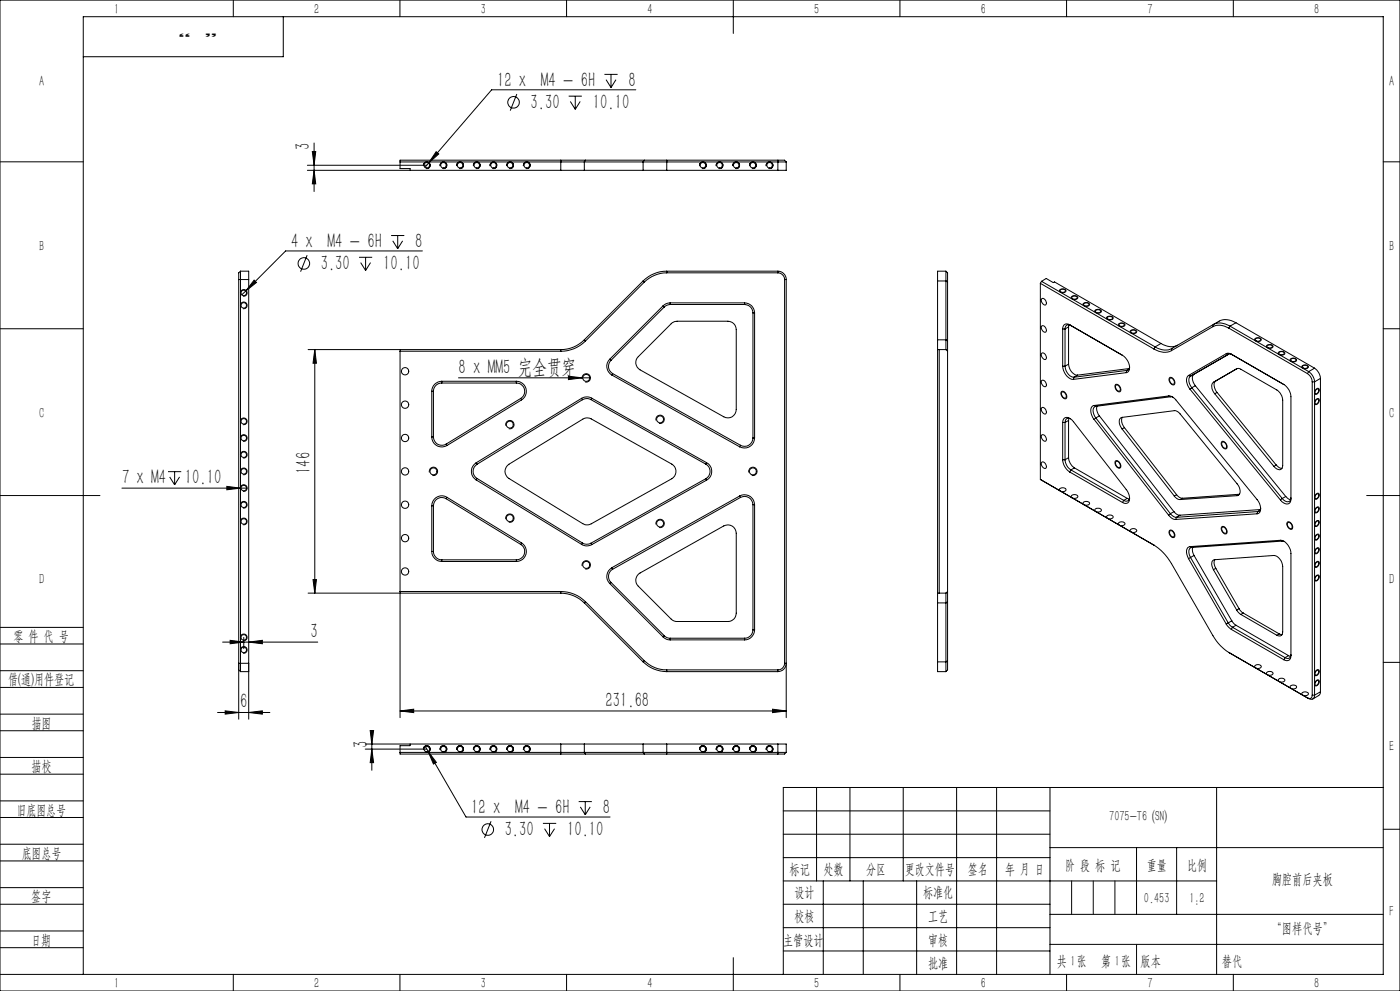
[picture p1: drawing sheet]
<svg xmlns="http://www.w3.org/2000/svg" width="420mm" height="297mm" viewBox="0 0 420 297" stroke-linecap="round" stroke-linejoin="round" font-family="sans-serif">
<g fill="none" stroke="#000" stroke-width=".3">
<path d="M0 0h420v297h-420zM70 0v5M85 5v12h-60M120 0v5M170 0v5M220 0v10M270 0v5M320 0v5M370 0v5M155 28.2l-1.9 5M170.6 28.8h4M171.1 30.4l1.5 2.4"/>
<path d="M172.6 28.8v4M174.1 30.4l-1.5 2.4M181.3 22.3h4M181.8 23.9l1.5 2.3M183.3 22.3v3.9M184.8 23.9l-1.5 2.3M190.7 26.9h-43.2l-18.9 22M0 48.5h25M92.2 49.5h35.8M93.7 45.4h1l-.5 4.1zM94.2 42.9v14.5M94.2 51l.5 4.1h-1z"/>
<path d="M120 48.5h55.3M127.1 49.8a.99 .99 0 0 1 .8-1.3 .99 .99 0 0 1 1.1 1.1 .99 .99 0 0 1-1.2 .9M128.6 48.9l-1.1 1.3M130.8 45.5l.8 .6-3 2.8zM132.1 49.8a.99 .99 0 0 1 .9-1.3 .99 .99 0 0 1 1 1.1 .99 .99 0 0 1-1.2 .9M137.1 49.8a1 1 0 0 1 .8-1.3 1 1 0 0 1 1.1 1.1 1 1 0 0 1-1.2 .9M142.1 49.8a.99 .99 0 0 1 .8-1.3 .99 .99 0 0 1 1.1 1.1 .99 .99 0 0 1-1.2 .9M147.1 49.8a.99 .99 0 0 1 .8-1.3 .99 .99 0 0 1 1.1 1.1 .99 .99 0 0 1-1.2 .9M152 49.8a1 1 0 0 1 .9-1.3 1 1 0 0 1 1.1 1.1 1 1 0 0 1-1.2 .9M157.1 49.8a1 1 0 0 1 .8-1.3 1 1 0 0 1 1.1 1.1 1 1 0 0 1-1.2 .9M168.2 51h7.1M168.2 48h7.4"/>
<path d="M168.2 48h-48.2v2.5h3v.5M168.2 51h-76M168.2 48v3M175.3 48.5h17.6M175.3 51h17.6M175.3 48.5v2.5M175.6 48h17.7M175.6 48l-.3 .5M192.9 51h7.1M192.9 48.5h43M192.9 48.5v2.5M193.3 48h6.7"/>
<path d="M193.3 48l-.4 .5M200 51h33.4M200 48v3M200 48h33.4M209.9 49.8a.99 .99 0 0 1 .9-1.3 .99 .99 0 0 1 1 1.1 .99 .99 0 0 1-1.2 .9M214.9 49.8a.99 .99 0 0 1 .9-1.3 .99 .99 0 0 1 1.1 1.1 .99 .99 0 0 1-1.3 .9M219.9 49.8a1 1 0 0 1 .9-1.3 1 1 0 0 1 1.1 1.1 1 1 0 0 1-1.3 .9M224.9 49.8a1 1 0 0 1 .9-1.3 1 1 0 0 1 1.1 1.1 1 1 0 0 1-1.3 .9M229.9 49.8a.99 .99 0 0 1 .9-1.3 .99 .99 0 0 1 1 1.1 .99 .99 0 0 1-1.2 .9M233.4 48h.4a2.06 2.06 0 0 1 2.1 .5M233.4 48v3M235.9 48.5v2.5h-2.5"/>
<path d="M415 48.5h5M92.1 76.5l-1.9 4.9M107.7 77.1h4M108.2 78.7l1.5 2.4M109.7 77.1v4M111.2 78.7l-1.5 2.4M117.3 70.6h4M117.8 72.2l1.5 2.3M119.3 70.6v3.9M120.8 72.2l-1.5 2.3M126.7 75.2h-41l-12 12M0 98.5h25"/>
<path d="M71.6 83.8v131.7M71.6 83.8h3M72.1 81.3v120M72.1 81.3h2.5v2.5M72.1 81.3a2.42 2.42 0 0 0-.5 2.5M72.2 88a1 1 0 0 1 .9-1.2 1 1 0 0 1 1 1.1 1 1 0 0 1-1.2 .9M72.2 91.8a1 1 0 0 1 .9-1.3 1 1 0 0 1 1 1.1 1 1 0 0 1-1.2 .9M73.7 87.2l-1.2 1.2M74.6 83.8v131.7M76.2 84l.7 .7-3.2 2.5zM192.9 84.2l.4 .4M192.9 84.2l-17.6 17.6"/>
<path d="M193.3 84.6l-17.7 17.6M198.9 91.6l-16 16.1M198.9 91.6l.4 .4M199.3 92l-16 16M200 81.8a9.8 9.8 0 0 0-6.7 2.8M200 81.3a10.2 10.2 0 0 0-7.1 2.9M200 81.8h33.4M200 81.3v.5M200 81.3h33.4M201 90.8l-1.1 .2-1 .6M201 91.3l-.9 .2-.8 .5M201 90.8h22.4"/>
<path d="M201 90.8v.5M201 91.3h22.4M201.5 96.8l1.6-.5h15.3a2.53 2.53 0 0 1 2.5 2.5v23.9a2.49 2.49 0 0 1-3.8 2.2l-25.1-14.1a2.46 2.46 0 0 1-.5-3.9zM223.4 90.8a3 3 0 0 1 3 3M223.4 91.3a2.53 2.53 0 0 1 2.5 2.5M223.4 90.8v.5M225.9 93.8h.5M225.9 93.8v37.5M226.4 93.8v37.5M233.4 81.8a2.05 2.05 0 0 1 2 2M233.4 81.3a2.53 2.53 0 0 1 2.5 2.5M233.4 81.3v.5"/>
<path d="M235.4 83.8v115M235.4 83.8h.5M235.9 83.8v131.3M281.3 84.2v17.6M281.3 84.2h2.5M283.8 81.3v2.9M283.8 81.3h-2.5v2.9M283.8 81.3l.5 .5v2.8M283.8 84.2v17.6M283.8 84.2l.5 .4M284.3 84.6v17.6M312.1 84.9v58.8"/>
<path d="M312.1 84.9l34.1 19.7M312.5 84.3l-.4 .6M312.5 84.3l34 19.7M312.5 84.3l1.4-.8 2.1 1.2 .3-.2 32 18.4M312.5 97.7a1.11 1.11 0 0 1 1.2 .6 1.11 1.11 0 0 1-.2 1.3l-.6-.3-.4-.6zM312.5 89.6a1.11 1.11 0 0 1 1.2 .5 1.11 1.11 0 0 1-.2 1.3l-.6-.2-.4-.7zM317.9 86.9a1.05 1.05 0 0 1 1.1-.4 1.05 1.05 0 0 1 .8 .8 1.13 1.13 0 0 1-2-.3zM318.1 87a.85 .85 0 0 1 .9-.4 .85 .85 0 0 1 .6 .7 .84 .84 0 0 1-.9 .4 .84 .84 0 0 1-.6-.7zM318.8 98.6v11.1M318.8 98.6h.7M319.5 98.6v11.1M320.6 98v11.1"/>
<path d="M320.6 98l-1.1 .6M320.7 97.3l-.1 .7M320.9 97.4l15.9 9.1a3.9 3.9 0 0 1 1.7 4.8l-.6 .4M320.9 97.4a1.3 1.3 0 0 0-1.5-.2 1.3 1.3 0 0 0-.6 1.4M320.9 97.4l.4 .2a1.07 1.07 0 0 0-1.3-.2 1.07 1.07 0 0 0-.5 1.2M321.5 88.9a1.03 1.03 0 0 1 1-.3 1.03 1.03 0 0 1 .8 .8 1.03 1.03 0 0 1-1.1 .4 1.03 1.03 0 0 1-.8-.8zM321.6 89a.85 .85 0 0 1 .9-.3 .85 .85 0 0 1 .6 .7 .84 .84 0 0 1-.9 .3 .84 .84 0 0 1-.6-.7zM325 90.9a1.04 1.04 0 0 1 1.1-.3 1.04 1.04 0 0 1 .7 .8 1.04 1.04 0 0 1-1 .5 1.04 1.04 0 0 1-.9-.9zM325.1 91a.84 .84 0 0 1 .9-.3 .84 .84 0 0 1 .6 .7 .83 .83 0 0 1-.8 .3 .83 .83 0 0 1-.7-.7zM328.5 93a1.13 1.13 0 0 1 1.9 .4 1.15 1.15 0 0 1-2-.2zM328.6 93.1a.84 .84 0 0 1 .9-.3 .84 .84 0 0 1 .7 .6 .83 .83 0 0 1-.9 .4 .83 .83 0 0 1-.7-.7zM332.1 95a1.13 1.13 0 0 1 1.8 .5 1.15 1.15 0 0 1-1.9-.3z"/>
<path d="M332.2 95.1a.88 .88 0 0 1 .9-.3 .88 .88 0 0 1 .6 .7 .88 .88 0 0 1-.9 .3 .88 .88 0 0 1-.6-.7zM335.6 97.1a1.15 1.15 0 0 1 1.9 .4 1.08 1.08 0 0 1-1.1 .5 1.08 1.08 0 0 1-.9-.8zM335.9 97l.9-.1 .5 .3a.77 .77 0 0 1-.8 .6 .77 .77 0 0 1-.8-.6zM339.3 99.2a.83 .83 0 0 1 .8-.3 .83 .83 0 0 1 .7 .7 .85 .85 0 0 1-.9 .3 .85 .85 0 0 1-.6-.7zM339.3 99a1 1 0 0 1 1.7 .6 1.04 1.04 0 0 1-1.1 .4 1.04 1.04 0 0 1-.8-.8zM363.9 97.9a4.8 4.8 0 0 1 4.8 .5M363.9 97.9l-12.5 7.2M368.7 98.4l23.5 13.6M369 97.8a4.9 4.9 0 0 0-5-.5l-.1 .6M369 97.8l-.3 .6M369 97.8l23.6 13.6M370.8 96.7a5.2 5.2 0 0 0-5-.5l-14.3 8.3"/>
<path d="M370.8 96.7l23.6 13.6M370.8 96.7l-1.8 1.1M415 98.5h5M92.4 104.8h75.8M94.4 104.8l.5 4.1h-1zM94.4 104.8v73M120 104.8v110.3M120 105.3h48.2M129.5 117.3v13.6M129.5 117.3h.5M130 117.3v13.6M132.5 114.3a3 3 0 0 0-3 3"/>
<path d="M132.5 114.8a2.47 2.47 0 0 0-2.5 2.5M132.5 114.3h22.4M132.5 114.8h22.4M132.5 114.3v.5M137.5 113.2h39.6M154.9 114.3a3 3 0 0 1 2.9 2.2 3 3 0 0 1-1.3 3.3M154.9 114.8a2.48 2.48 0 0 1 2.4 1.8 2.48 2.48 0 0 1-1.1 2.8M154.9 114.3v.5M156.2 119.4l.3 .4M156.2 119.4l-22.4 13.7M156.5 119.8l-22.4 13.7M168.2 104.8v.5"/>
<path d="M170.5 112.7l4.1 .5-4.1 .6zM174.5 119.4l-31.7 19.3M174.5 119.4l.2 .4M174.7 113.6a1.26 1.26 0 0 1 1.1-1.6 1.26 1.26 0 0 1 1.3 1.4 1.26 1.26 0 0 1-1.6 1.1M174.7 119.8l-31.6 19.3M175.3 101.8a9.8 9.8 0 0 1-7.1 3M175.3 101.8l.3 .4M175.6 102.2a10.2 10.2 0 0 1-7.4 3.1M177.3 119.8a2.57 2.57 0 0 0-2.6 0M177.3 119.8l34.4 19.3M177.5 119.3a3 3 0 0 0-3 .1M177.5 119.3l34.5 19.4"/>
<path d="M177.5 119.3l-.2 .5M182.9 107.7a3 3 0 0 0 .7 4.7M182.9 107.7l.4 .3M183.3 108a2.52 2.52 0 0 0 .5 4M183.6 112.4l38.3 21.5M183.8 112l-.2 .4M183.8 112l38.3 21.5M281.3 101.8v3M281.3 104.8h2.5M281.3 104.8v73M281.3 101.8h2.5M281.8 104.8v73"/>
<path d="M283.8 101.8v3M283.8 104.8l.5 .5M283.8 101.8l.5 .4M284.3 102.2v3.1M284.3 105.3v72M312.5 114a1.11 1.11 0 0 1 1.2 .6 1.11 1.11 0 0 1-.2 1.3l-.6-.2-.4-.7zM312.5 105.9a1.11 1.11 0 0 1 1.2 .5 1.11 1.11 0 0 1-.2 1.4l-.6-.3-.4-.6zM318.4 117.5a1.3 1.3 0 0 1 1.3 .3 1.3 1.3 0 0 1 .3 1.4 .92 .92 0 0 1-1 .2 .92 .92 0 0 1-.6-.9zM318.5 117.6a1.05 1.05 0 0 1 1.2 .5 1.05 1.05 0 0 1-.2 1.2l-.6-.2-.4-.6zM318.8 109.7a4.1 4.1 0 0 0 3.3 4M318.8 109.7h.7M319.5 109.7a3.5 3.5 0 0 0 2.7 3.4"/>
<path d="M320.6 109.1a3.4 3.4 0 0 0 2.7 3.3M320.6 109.1l-1.1 .6M322.2 113.1l-.1 .6M323.3 112.4l-1.1 .7M334.6 115.3a1.35 1.35 0 0 1 1.4 .6 1.35 1.35 0 0 1-.1 1.5 1.56 1.56 0 0 1-1.3-2.1zM334.8 115.5a1.04 1.04 0 0 1 1.1 .5 1.04 1.04 0 0 1-.2 1.3l-.8-.6-.3-.7zM337.9 111.7l-15.8 2M338 111l-.1 .7M338 111l-15.8 2.1M338.6 110.7l-.6 .3M338.8 110.5l-15.5 1.9M338.9 110a.98 .98 0 0 1-.9 1"/>
<path d="M346.2 104.6a5.2 5.2 0 0 0 5.2 .5M346.5 104a4.9 4.9 0 0 0 5 .5M346.5 104l-.3 .6M348.3 102.9a5 5 0 0 0 5 .6M348.3 102.9l-1.8 1.1M350.6 118.7a2.71 2.71 0 0 1 2.1 1.1l24.4 29.9a3 3 0 0 1 .4 4.2l-.4 .1M350.6 118.7l-22.4 2.8M350.6 118.7l.5 .2M350.9 113.2a1.34 1.34 0 0 1 1.3 .7 1.34 1.34 0 0 1-.1 1.5 1.56 1.56 0 0 1-1.2-2.2zM350.9 113.4a1.04 1.04 0 0 1 1.2 .5 1.04 1.04 0 0 1-.2 1.3l-.5-.3-.5-.6zM351.1 118.9l.8 .2M351.1 118.9l-22.3 2.9"/>
<path d="M351.5 104.5l-.1 .6M356.6 112.5a3 3 0 0 0 .4 4.2M356.6 112.5l.6 .2M357 116.7l27.1 33.2M357.2 112.7l1-.6a2.57 2.57 0 0 0 .4 3.5M357.2 112.7a2.57 2.57 0 0 0 .3 3.5M357.5 116.2l-.5 .5M357.5 116.2l27.2 33.2M358.6 115.6l27.1 33.2M358.6 115.6l-1.1 .6M364 114.6a2.53 2.53 0 0 0 .4 3.4M364 114.6l7-4.1 .6-.1 11.4 6.5a4.1 4.1 0 0 1 1.8 3v19.6a1.18 1.18 0 0 1-.8 1.3 1.18 1.18 0 0 1-1.4-.6l-.4-.4"/>
<path d="M364 114.6l.7-.4a2.57 2.57 0 0 0 .4 3.4M364.4 118l17.8 21.8M365.1 117.6l-.7 .4M365.1 117.6l17.8 21.8M367.9 106l.7-.1 .8 .2M367.9 106l-11.3 6.5M367.9 106l.6 .2M368.5 106.2l-11.3 6.5M369.4 106.1l15.8 9.1a4.6 4.6 0 0 1 2.1 3.7v30.6a1.31 1.31 0 0 1-.7 1.5 1.31 1.31 0 0 1-1.5-.3l-1-.8M369.4 106.1l.3 .3-.7-.3-.5 .1M376.6 101.4a1.02 1.02 0 0 1 1-.2 1.02 1.02 0 0 1 .7 .8 1.04 1.04 0 0 1-1.1 .4 1.04 1.04 0 0 1-.8-.8zM376.6 101.6a.84 .84 0 0 1 .9-.3 .84 .84 0 0 1 .6 .6 .83 .83 0 0 1-.8 .4 .83 .83 0 0 1-.7-.7z"/>
<path d="M380 103.5a1.09 1.09 0 0 1 1.9 .5 1.12 1.12 0 0 1-2-.3zM380.2 103.6a.84 .84 0 0 1 .8-.3 .84 .84 0 0 1 .7 .7 .83 .83 0 0 1-.9 .3 .83 .83 0 0 1-.6-.7zM383.6 105.6a1.15 1.15 0 0 1 1.8 .4 1.12 1.12 0 0 1-1 .5 1.12 1.12 0 0 1-.9-.8zM383.7 105.7a.85 .85 0 0 1 .9-.4 .85 .85 0 0 1 .6 .7 .88 .88 0 0 1-.9 .4 .88 .88 0 0 1-.6-.7zM387.1 107.6a1.05 1.05 0 0 1 1.1-.3 1.05 1.05 0 0 1 .7 .8 1.09 1.09 0 0 1-1.9-.3zM387.2 107.7a.83 .83 0 0 1 .9-.3 .83 .83 0 0 1 .7 .7 .84 .84 0 0 1-.9 .3 .84 .84 0 0 1-.7-.7zM390.8 109.7a.85 .85 0 0 1 .9-.3 .85 .85 0 0 1 .6 .7 .84 .84 0 0 1-.9 .4 .84 .84 0 0 1-.6-.8zM390.8 109.5a1 1 0 0 1 1.7 .6 1.04 1.04 0 0 1-1.1 .5 1.04 1.04 0 0 1-.8-.9zM392.2 112a3.1 3.1 0 0 1 1.5 2.4M392.6 111.4a4.1 4.1 0 0 1 1.8 3M392.6 111.4l-.4 .6M393.7 114.4h.7"/>
<path d="M393.7 114.4v93.9M394.4 110.3a4.1 4.1 0 0 1 1.7 3.1M394.4 110.3l-1.8 1.1M394.4 114.4v93.9M394.8 119.8a.61 .61 0 0 1 .9-.2 .61 .61 0 0 1-.1 1 .62 .62 0 0 1-.5 .7 .62 .62 0 0 1-.7-.5zM394.8 116.8l.5-.2a.77 .77 0 0 1 .2 .9 .77 .77 0 0 1-1 .4v-.6zM394.8 119.9l.5-.3a.79 .79 0 0 1 .2 1 .79 .79 0 0 1-1 .3v-.5zM394.9 116.6a.59 .59 0 0 1 .9 0 .59 .59 0 0 1-.2 .9 .62 .62 0 0 1-.5 .7 .62 .62 0 0 1-.7-.5zM396.1 113.4l-1.7 1M396.1 113.4v93.9M72.2 136.5a.99 .99 0 0 1 .9-1.2 .99 .99 0 0 1 1 1.1 .99 .99 0 0 1-1.2 .8M72.2 131.5a1 1 0 0 1 .9-1.2 1 1 0 0 1 1 1.1 1 1 0 0 1-1.2 .9"/>
<path d="M72.2 126.5a.99 .99 0 0 1 .9-1.2 .99 .99 0 0 1 1 1.1 .99 .99 0 0 1-1.2 .8M129.5 130.9a3 3 0 0 0 4.6 2.6M129.5 130.9h.5M130 130.9a2.5 2.5 0 0 0 3.8 2.2M133.8 133.1l.3 .4M142.8 138.7a3 3 0 0 0 0 5.1M142.8 138.7l.3 .4M143.1 139.1a2.5 2.5 0 0 0 0 4.3M151.8 127.6a1.25 1.25 0 0 1 1.1-1.6 1.25 1.25 0 0 1 1.3 1.4 1.25 1.25 0 0 1-1.6 1.1M152.2 139.6l22.6-14a2.46 2.46 0 0 1 2.6 0l24.1 13.5a2.53 2.53 0 0 1 0 4.4l-24.1 13.5a2.57 2.57 0 0 1-2.6-.1l-22.1-13.5a2.51 2.51 0 0 1-.5-3.8zM196.8 126a1.26 1.26 0 0 1 1.1-1.6 1.26 1.26 0 0 1 1.4 1.4 1.26 1.26 0 0 1-1.6 1.1M211.7 139.1a2.5 2.5 0 0 1 0 4.4"/>
<path d="M212 138.7a2.98 2.98 0 0 1 0 5.2M212 138.7l-.3 .4M222.1 133.5l-.2 .4M225.9 131.3a2.52 2.52 0 0 1-3.8 2.2M225.9 131.3h.5M226.4 131.3a3 3 0 0 1-4.5 2.6M312.5 138.6a1.09 1.09 0 0 1 1.2 .5 1.09 1.09 0 0 1-.2 1.3l-.6-.2-.4-.7zM312.5 130.4a1.11 1.11 0 0 1 1.2 .5 1.11 1.11 0 0 1-.2 1.4l-.6-.3-.4-.7zM312.5 122.2a1.11 1.11 0 0 1 1.2 .6 1.11 1.11 0 0 1-.2 1.3l-.6-.3-.4-.6zM318.8 126.6a1.33 1.33 0 0 1 .7-1.4 1.33 1.33 0 0 1 1.6 .3l1 .9 15.8 20.3a3.2 3.2 0 0 1 .5 4 1.46 1.46 0 0 1-1.6-.1M318.8 137.8a4.8 4.8 0 0 0 2.1 3.7M318.8 126.6v11.2"/>
<path d="M318.8 126.6h.7M318.8 137.8h.7M319.5 137.8a3.9 3.9 0 0 0 1.8 3M319.5 126.6v11.2M320.6 137.2a3.9 3.9 0 0 0 1.7 3M320.6 126v11.2M320.6 126l-1.1 .6M320.6 137.2l-1.1 .6M320.7 125.4l-.1 .6M321.1 125.5l-.1-.1a1.04 1.04 0 0 0-1.1 .2 1.04 1.04 0 0 0-.4 1M328.2 121.5a1.67 1.67 0 0 0-.9 2.4l.9 1.8M328.2 125.7l22.4 28.7"/>
<path d="M328.2 121.5l.6 .3M328.8 121.8a1.59 1.59 0 0 0-.6 2.4l.6 1.1M328.8 125.3l-.6 .4M328.8 125.3l22.3 28.6M329.1 121.7l-.1 1.3 .8 1.6M329.8 124.6l22.4 28.7M329.8 124.6l-1 .7M334.7 138.1a1.39 1.39 0 0 1 1.3 .7 1.39 1.39 0 0 1-.1 1.5 1.5 1.5 0 0 1-1.2-2.2zM334.8 138.4a1.06 1.06 0 0 1 1.1 .5 1.06 1.06 0 0 1-.2 1.3l-.8-.6-.3-.7zM336.6 128.5l-.8-1.6a1.37 1.37 0 0 1 .8-1.8l15.7-2a2.16 2.16 0 0 1 1.7 1l17.1 20.9a2.42 2.42 0 0 1 .4 3.4l-.4 .2M336.6 128.5l15.7 20.2M336.7 125.1l-.2 1.4 .8 1.7"/>
<path d="M337.3 128.2l-.7 .3M337.3 128.2l15.7 20.1M366.5 132.5a1.26 1.26 0 0 1 1.6 1.4 .66 .66 0 0 1-.6 .7 .66 .66 0 0 1-.7-.5l-.4-1zM366.6 132.6a1.06 1.06 0 0 1 1.2 .5 1.06 1.06 0 0 1-.2 1.3l-.8-.6-.3-.7zM382.9 139.4a2.17 2.17 0 0 0 1.7 1M382.9 139.4l-.7 .4M0 148.5h30M36.6 146.3h37.5M50.4 141.4h4M50.9 142.9l1.5 2.4M52.4 141.4v3.9M53.9 142.9l-1.5 2.4"/>
<path d="M68.1 145.8l4 .5-4 .5zM72.2 156.5a.99 .99 0 0 1 .9-1.2 .99 .99 0 0 1 1 1.1 .99 .99 0 0 1-1.2 .8M72.2 151.5a1 1 0 0 1 .9-1.2 1 1 0 0 1 1 1.1 1 1 0 0 1-1.2 .9M72.2 146.5a1 1 0 0 1 .9-1.2 1 1 0 0 1 1 1.1 1 1 0 0 1-1.2 .8M72.2 141.5a.99 .99 0 0 1 .9-1.2 .99 .99 0 0 1 1 1.1 .99 .99 0 0 1-1.2 .8M128.8 141.6a1.25 1.25 0 0 1 1.1-1.6 1.25 1.25 0 0 1 1.4 1.4 1.25 1.25 0 0 1-1.6 1.1M129.5 151.6v13.7M129.5 151.6h.5M130 151.6v13.7M133.8 149.5a2.51 2.51 0 0 0-3.8 2.1M133.8 149.5l22.4 13.7M134.1 149a2.99 2.99 0 0 0-4.6 2.6"/>
<path d="M134.1 149l22.4 13.7M134.1 149l-.3 .5M142.8 143.8l31.7 19.4M143.1 143.4l-.3 .4M143.1 143.4l31.6 19.3M151.8 155.6a1.25 1.25 0 0 1 1.1-1.6 1.25 1.25 0 0 1 1.3 1.4 1.25 1.25 0 0 1-1.6 1.1M196.8 157.2a1.24 1.24 0 0 1 1.1-1.6 1.24 1.24 0 0 1 1.4 1.4 1.24 1.24 0 0 1-1.6 1.1M211.7 143.5l.3 .4M211.7 143.5l-34.4 19.3M212 143.9l-34.5 19.3M221.9 148.7a3 3 0 0 1 4.5 2.6M221.9 148.7l-38.3 21.4"/>
<path d="M221.9 148.7l.2 .4M222.1 149.1a2.52 2.52 0 0 1 3.8 2.2M222.1 149.1l-38.3 21.5M224.6 141.6a1.26 1.26 0 0 1 1.1-1.6 1.26 1.26 0 0 1 1.4 1.4 1.26 1.26 0 0 1-1.6 1.1M225.9 151.3v37.5M225.9 151.3h.5M226.4 151.3v37.5M312.1 143.7l34.1 19.7M312.1 143.7l.4 .2M317.9 146.5a1.07 1.07 0 0 1 1.9 .5 1.16 1.16 0 0 1-2-.4zM320.9 141.5l15.9 9.1M321.3 140.8l-.4 .7"/>
<path d="M321.3 140.8l15.8 9.2M321.5 148.5a1.11 1.11 0 0 1 1.8 .4 1.11 1.11 0 0 1-1.9-.2zM322.3 140.2l15.9 9.2M322.3 140.2l-1 .6M325.1 150.5a1.02 1.02 0 0 1 1-.3 1.02 1.02 0 0 1 .7 .9 1.12 1.12 0 0 1-1.9-.4zM328.5 152.6a1.11 1.11 0 0 1 1.9 .4 1.12 1.12 0 0 1-1.1 .5 1.12 1.12 0 0 1-.9-.8zM332.1 154.7a1.05 1.05 0 0 1 1-.4 1.05 1.05 0 0 1 .8 .8 1.06 1.06 0 0 1-1.1 .4 1.06 1.06 0 0 1-.8-.8zM335.6 156.7a1.05 1.05 0 0 1 1.1-.3 1.05 1.05 0 0 1 .7 .8 1.03 1.03 0 0 1-1 .4 1.03 1.03 0 0 1-.8-.8zM337.1 150l-.3 .6M338.2 149.4l.6 .2M338.2 149.4l-1.1 .6M338.9 149.2v.1a1.05 1.05 0 0 1-.7 .9 1.05 1.05 0 0 1-1.1-.2"/>
<path d="M339.3 158.6a1 1 0 0 1 1.7 .6 1.04 1.04 0 0 1-1.1 .4 1.04 1.04 0 0 1-.8-.8zM350.6 154.4a2.61 2.61 0 0 0 2.1 1.3M350.9 158.9a1.36 1.36 0 0 1 1.3 .7 1.36 1.36 0 0 1-.1 1.5 1.51 1.51 0 0 1-1.2-2.2zM350.9 159.2a1.05 1.05 0 0 1 1.2 .5 1.05 1.05 0 0 1-.2 1.2l-.5-.2-.5-.6zM351.1 153.9l1.1 1 .7 .1M351.1 153.9l-.5 .5M352.2 153.3a2.39 2.39 0 0 0 1.8 1.1M352.2 153.3l-1.1 .6M352.3 148.7a2.27 2.27 0 0 0 1.7 1M352.9 155l-.2 .7M353 148.3a2.27 2.27 0 0 0 1.8 1M353 148.3l-.7 .4"/>
<path d="M354 154.4l-1.1 .6M354.8 149.3l-.8 .4M366.5 158a1.3 1.3 0 0 1 1.3 .3 1.3 1.3 0 0 1 .3 1.4 .79 .79 0 0 1-.9 .3 .79 .79 0 0 1-.6-.7l-.2-.8zM366.6 158.1a1.05 1.05 0 0 1 1.2 .5 1.05 1.05 0 0 1-.2 1.2l-.8-.5-.3-.7zM371.1 148.6l-17.1 1.1M371.1 148.6l.7-.5-17 1.2M377.1 154l-24.4 1.7M377.3 153.3l-.2 .7M377.3 153.3l-24.4 1.7M378 152.9l-.7 .4M378.1 152.7l-24.1 1.7M378.2 152.3a1.03 1.03 0 0 1-.9 1"/>
<path d="M384.7 149.4l-.6 .5M385.7 148.8l1.5 1M385.7 148.8l-1 .6M386.2 156.5a1.34 1.34 0 0 1 1.4 .7 1.34 1.34 0 0 1-.1 1.4 1.56 1.56 0 0 1-1.3-2.1zM386.3 156.7a1.04 1.04 0 0 1 1.2 .5 1.04 1.04 0 0 1-.2 1.3l-.8-.6-.3-.7zM387.3 149.2a1.17 1.17 0 0 1-.8 1.2 1.17 1.17 0 0 1-1.4-.5l-.4-.5M394.8 156.3a.61 .61 0 0 1 .9-.1 .61 .61 0 0 1-.1 .9l-.2 .3a.61 .61 0 0 1-.9 .3 .61 .61 0 0 1 0-1zM394.8 152.3a.61 .61 0 0 1 .9-.2 .61 .61 0 0 1-.1 .9 .62 .62 0 0 1-.5 .7 .62 .62 0 0 1-.7-.5zM394.8 148.2a.61 .61 0 0 1 .9-.2 .61 .61 0 0 1-.1 .9l-.2 .3a.61 .61 0 0 1-.9 .3 .61 .61 0 0 1 0-1zM394.8 156.4l.5-.3a.79 .79 0 0 1 .2 1 .79 .79 0 0 1-1 .4v-.6zM394.8 152.3l.5-.3a.78 .78 0 0 1 .2 1 .78 .78 0 0 1-1 .4v-.5zM394.8 148.2l.5-.2a.77 .77 0 0 1 .2 1 .77 .77 0 0 1-1 .3z"/>
<path d="M410 148.5h10M92.4 177.8h75.8M93.9 173.7h1l-.5 4.1zM120 177.3h48.2M129.5 165.3a3 3 0 0 0 3 3M129.5 165.3h.5M130 165.3a2.53 2.53 0 0 0 2.5 2.5M132.5 168.3h22.4M132.5 167.8v.5M132.5 167.8h22.4M154.9 167.8v.5M156.2 163.2a2.49 2.49 0 0 1 1.1 2.8 2.49 2.49 0 0 1-2.4 1.8"/>
<path d="M156.5 162.7a2.99 2.99 0 0 1 1.3 3.4 2.99 2.99 0 0 1-2.9 2.2M156.5 162.7l-.3 .5M168.2 177.3a10.6 10.6 0 0 1 7.4 3M168.2 177.8a10.2 10.2 0 0 1 7.1 2.9M168.2 177.3v.5M174.5 163.2a2.93 2.93 0 0 0 3 0M174.7 169.6a1.24 1.24 0 0 1 1.1-1.5 1.24 1.24 0 0 1 1.3 1.3 1.24 1.24 0 0 1-1.6 1.1M174.7 162.7a2.46 2.46 0 0 0 2.6 .1M174.7 162.7l-.2 .5M177.3 162.8l.2 .4M182.9 174.9l16 16M183.3 174.5l16 16"/>
<path d="M183.3 174.5l-.4 .4M183.6 170.1a3 3 0 0 0-.7 4.8M183.6 170.1l.2 .5M183.8 170.6a2.48 2.48 0 0 0-.5 3.9M191.6 172l25.5-14.4a2.52 2.52 0 0 1 3.8 2.2v24a2.47 2.47 0 0 1-2.5 2.5h-15.5l-.7-.2-.8-.5-9.9-9.9a2.49 2.49 0 0 1 .1-3.7zM281.3 177.8v2.9M281.3 177.8h2.5M283.8 177.8v2.9M284.3 177.3v3M284.3 177.3l-.5 .5M346.2 163.4a15.7 15.7 0 0 1 5.2 5.5l12.5 21.6a14 14 0 0 0 4.8 5M356.6 167.4l11.3 19.6"/>
<path d="M357 163.8a1.61 1.61 0 0 0-.9 2.4l.5 1.2M357 163.8l.5 .3M357.2 167.1l11.3 19.6M357.2 167.1l-.6 .3M357.5 164.1a1.53 1.53 0 0 0-.6 2.4l.3 .6M357.8 164v1.4l.4 1.1M358.2 166.5l11.3 19.6M358.2 166.5l-1 .6M364 170.7l7 12.1M364.4 167.7a1.28 1.28 0 0 0-.8 2l.4 1M364.4 167.7l17.8-1.2a3.5 3.5 0 0 1 2.6 3.3v19.6a1.09 1.09 0 0 1-.5 1.1 1.09 1.09 0 0 1-1.3-.1M364.4 167.7l-.2 1.1 .5 1.5"/>
<path d="M364.7 170.3l-.7 .4M364.7 170.3l7 12.1M384.1 161.9a4 4 0 0 1 3.2 4v30.6a1.29 1.29 0 0 1-.6 1.4 1.29 1.29 0 0 1-1.5-.2M384.1 161.9l-27.1 1.9M384.1 161.9l.6 .3M384.7 162.2l.6 .1M384.7 162.2l-27.2 1.9M394.8 172.6a.61 .61 0 0 1 .9-.1 .61 .61 0 0 1-.1 1l-.2 .2a.61 .61 0 0 1-.9 .3 .61 .61 0 0 1 0-1zM394.8 168.6a.61 .61 0 0 1 .9-.2 .61 .61 0 0 1-.1 1 .62 .62 0 0 1-.5 .6 .62 .62 0 0 1-.7-.5zM394.8 172.7l.5-.2a.79 .79 0 0 1 .2 1 .79 .79 0 0 1-1 .3zM394.8 168.7l.5-.3a.79 .79 0 0 1 .2 1 .79 .79 0 0 1-1 .3v-.5zM394.8 164.6l.5-.3a.77 .77 0 0 1 .2 1 .77 .77 0 0 1-1 .3v-.5z"/>
<path d="M394.8 160.5l.5-.3a.81 .81 0 0 1 .2 1 .81 .81 0 0 1-.8 .5l-.2-.7zM394.9 164.4a.59 .59 0 0 1 .9 0 .59 .59 0 0 1-.2 .9 .63 .63 0 0 1-.5 .6 .63 .63 0 0 1-.7-.4zM394.9 160.3a.57 .57 0 0 1 .8-.1 .57 .57 0 0 1 0 .9l-.3 .3a.61 .61 0 0 1-.9 .4 .61 .61 0 0 1 0-1zM0 193h25M0 188h25M66.8 192.4h28.5M69 191.9l4.1 .5-4.1 .5zM71.6 198.8h3v2.5h-2.5l-.5-.5zM72.2 195a1 1 0 0 1 .9-1.2 1 1 0 0 1 1 1.1 1 1 0 0 1-1.2 .9M72.2 191.3a.99 .99 0 0 1 .9-1.3 .99 .99 0 0 1 1 1.1 .99 .99 0 0 1-1.2 .9M73.1 191v3.4M74.6 192.4l4.1-.5v1z"/>
<path d="M175.3 180.7l17.6 17.7M175.6 180.3l17.7 17.7M175.6 180.3l-.3 .4M192.9 198.4a10.2 10.2 0 0 0 7.1 2.9M193.3 198a9.5 9.5 0 0 0 6.7 2.8M193.3 198l-.4 .4M198.9 190.9a2.73 2.73 0 0 0 2.1 .9M199.3 190.5l.8 .6 .9 .2M199.3 190.5l-.4 .4M201 191.8h22.4M201 191.3v.5M201 191.3h22.4"/>
<path d="M223.4 191.3v.5M225.9 188.8a2.53 2.53 0 0 1-2.5 2.5M225.9 188.8h.5M226.4 188.8a3 3 0 0 1-3 3M235.4 198.8a1.99 1.99 0 0 1-2 2M235.4 198.8h.5a2.53 2.53 0 0 1-2.5 2.5M281.3 198.4v2.9h2.5M281.3 180.7v17.7M281.3 180.7h2.5M281.3 198.4h2.5M283.8 198.4v2.9M283.8 180.7v17.7"/>
<path d="M284.3 198v.6a2.88 2.88 0 0 1-.5 2.7M284.3 180.3v17.7M284.3 180.3l-.5 .4M284.3 198l-.5 .4M367.9 187l1.5 1.6M368.5 186.7l1.2 1.3M368.5 186.7l-.6 .3M368.7 195.5l23.9 13.9M368.7 195.5l.3 .3M369.4 188.6l15.8 9.1M369.5 186.1l1.3 1.3M369.5 186.1l-1 .6"/>
<path d="M369.7 188l-.3 .6M369.7 188l15.8 9.1M370.8 187.4l15.8 9.1M370.8 187.4l-1.1 .6M371 182.8l1.3 1.3M371.7 182.4l1.3 1.3M371.7 182.4l-.7 .4M372.3 184.1l10.7 6.3M373 183.7l-.7 .4M373 183.7l10.8 6.3M376.5 199.5a1.03 1.03 0 0 1 1.1-.3 1.03 1.03 0 0 1 .7 .8 1.04 1.04 0 0 1-1 .4 1.04 1.04 0 0 1-.9-.8zM383.8 190l.8 .2"/>
<path d="M383.8 190l-.8 .4M385.5 197.1l-.3 .6M386.6 196.5l.6 .2M386.6 196.5l-1.1 .6M387.3 196.1a1.06 1.06 0 0 1-.5 1.1 1.06 1.06 0 0 1-1.3-.1M415 198.5h5M0 206h25M0 201h25M0 219h25M0 214h25M65.3 213.5h15.7M67.6 213l4 .5-4 .5z"/>
<path d="M74.6 213.5l4.1-.5v1zM111.1 218.9h1l-.6 4.1zM120 213.1l4.1-.6v1.1zM120 213.1h115.9M200 200.8h33.4M200 200.8v.5M200 201.3h33.4M231.8 212.5l4.1 .6-4.1 .5zM233.4 200.8v.5M380 201.5a1.02 1.02 0 0 1 1.1-.3 1.02 1.02 0 0 1 .7 .8 1.04 1.04 0 0 1-1 .4 1.04 1.04 0 0 1-.8-.8zM383.6 203.6a1.05 1.05 0 0 1 1-.4 1.05 1.05 0 0 1 .8 .8 1.06 1.06 0 0 1-1.1 .5 1.06 1.06 0 0 1-.8-.8zM387.1 205.6a1.07 1.07 0 0 1 1.8 .5 1.03 1.03 0 0 1-1 .4 1.03 1.03 0 0 1-.8-.8z"/>
<path d="M390.6 207.7a1.12 1.12 0 0 1 1.9 .4 1.11 1.11 0 0 1-1.9-.3zM393.7 208.3a.88 .88 0 0 1-.5 1 .88 .88 0 0 1-1-.1l.4 .2M393.7 208.3h.7M394.4 208.3a1.09 1.09 0 0 1-.6 1.2 1.09 1.09 0 0 1-1.2-.1M394.8 204.1a.61 .61 0 0 1 .9-.2 .61 .61 0 0 1-.1 1 .62 .62 0 0 1-.5 .7 .62 .62 0 0 1-.7-.5zM394.8 204.2l.5-.3a.79 .79 0 0 1 .2 1 .79 .79 0 0 1-1 .3v-.5zM394.8 201.1l.5-.3a.78 .78 0 0 1 .2 1 .78 .78 0 0 1-1 .4v-.6zM394.9 200.9a.59 .59 0 0 1 .9 0 .59 .59 0 0 1-.2 .9 .62 .62 0 0 1-.5 .7 .62 .62 0 0 1-.7-.5zM396.1 207.3l-.3 1-2 1.2M396.1 207.3l-1.7 1M0 232h25M0 227h25"/>
<path d="M109.6 224.5h18.4M111.5 221.9v9M111.5 224.5l.6 4.1h-1zM120 225.5h55.3M123 223v.5h-3v2.5h48.2M127.1 224.8a.99 .99 0 0 1 .8-1.3 .99 .99 0 0 1 1.1 1.1 .99 .99 0 0 1-1.2 .9M127.6 223.8l.8 1.4M128.4 225.2l2.5 3.3-.9 .5zM128.4 225.2l11.4 19.7h43.2M132.1 224.8a.99 .99 0 0 1 .9-1.3 .99 .99 0 0 1 1 1.1 .99 .99 0 0 1-1.2 .9M137.1 224.8a1 1 0 0 1 .8-1.3 1 1 0 0 1 1.1 1.1 1 1 0 0 1-1.2 .9M142.1 224.8a.99 .99 0 0 1 .8-1.3 .99 .99 0 0 1 1.1 1.1 .99 .99 0 0 1-1.2 .9"/>
<path d="M147.1 224.8a.99 .99 0 0 1 .8-1.3 .99 .99 0 0 1 1.1 1.1 .99 .99 0 0 1-1.2 .9M152 224.8a1 1 0 0 1 .9-1.3 1 1 0 0 1 1.1 1 1 1 0 0 1-1.2 1M157.1 224.8a1 1 0 0 1 .8-1.3 1 1 0 0 1 1.1 1.1 1 1 0 0 1-1.2 .9M168.2 223h7.1M168.2 226h7.4M168.2 223h-58.6M168.2 223v3M175.3 223h17.6M175.3 223v2.5M175.3 225.5h17.6M175.3 225.5l.3 .5M175.6 226h17.7"/>
<path d="M192.9 225.5h43M192.9 223h7.1M192.9 223v2.5M192.9 225.5l.4 .5M193.3 226h6.7M200 223h33.4M200 223v3M200 226h33.4M209.9 224.8a.99 .99 0 0 1 .9-1.3 .99 .99 0 0 1 1 1.1 .99 .99 0 0 1-1.2 .9M214.9 224.8a.99 .99 0 0 1 .9-1.3 .99 .99 0 0 1 1.1 1.1 .99 .99 0 0 1-1.3 .9M219.9 224.8a1 1 0 0 1 .9-1.3 1 1 0 0 1 1.1 1.1 1 1 0 0 1-1.3 .9M224.9 224.8a1 1 0 0 1 .9-1.3 1 1 0 0 1 1.1 1.1 1 1 0 0 1-1.3 .9"/>
<path d="M229.9 224.8a.99 .99 0 0 1 .9-1.3 .99 .99 0 0 1 1 1.1 .99 .99 0 0 1-1.2 .9M233.4 223h2.5v2.5M233.4 223v3M235.9 225.5a2.53 2.53 0 0 1-2.5 .5M245 236v28M255 236v28M271 236v28M287 236v56M299 236v56M315 236v56M365 236v56M415 236h-180v56"/>
<path d="M0 245h25M0 240h25M0 258h25M0 253h25M147.3 246.1l-2 5M162.9 246.8h4M163.4 248.4l1.5 2.3M164.9 246.8v3.9M166.4 248.4l-1.5 2.3M173.6 240.2h4M174.1 241.8l1.5 2.4M175.6 240.2v4"/>
<path d="M177.1 241.8l-1.5 2.4M235 243h80M235 250h80M235 257h80M315 254h100M341 254v20M353 254v20M415 248.5h5M0 271h25M0 266h25M0 279h25M235 271h80"/>
<path d="M235 264h130M235 278h80M247 264v28M259 264v28M275 264v28M315 274h100M0 284h25M0 292h415v-287h-390v287M70 292v5M120 292v5M170 292v5M220 287v10"/>
<path d="M235 285h80M270 292v5M315 283h100M320 292v5M370 292v5"/>
<circle cx="154.1" cy="30.7" r="1.73"/>
<circle cx="128" cy="49.5" r=".82"/>
<circle cx="133" cy="49.5" r=".83"/>
<circle cx="138" cy="49.5" r=".82"/>
<circle cx="143" cy="49.5" r=".82"/>
<circle cx="148" cy="49.5" r=".82"/>
<circle cx="153" cy="49.5" r=".82"/>
<circle cx="158" cy="49.5" r=".82"/>
<circle cx="210.9" cy="49.5" r=".82"/>
<circle cx="215.9" cy="49.5" r=".82"/>
<circle cx="220.9" cy="49.5" r=".82"/>
<circle cx="225.9" cy="49.5" r=".82"/>
<circle cx="230.9" cy="49.5" r=".82"/>
<circle cx="91.2" cy="79" r="1.73"/>
<circle cx="73.1" cy="91.5" r=".82"/>
<circle cx="73.1" cy="87.8" r=".82"/>
<circle cx="121.5" cy="111.3" r="1.1"/>
<circle cx="175.9" cy="113.2" r="1.04"/>
<circle cx="73.1" cy="136.3" r=".83"/>
<circle cx="73.1" cy="126.3" r=".82"/>
<circle cx="73.1" cy="131.3" r=".82"/>
<circle cx="121.5" cy="131.3" r="1.1"/>
<circle cx="121.5" cy="121.3" r="1.1"/>
<circle cx="152.9" cy="127.3" r="1.04"/>
<circle cx="198" cy="125.7" r="1.04"/>
<circle cx="73.1" cy="156.3" r=".83"/>
<circle cx="73.1" cy="146.3" r=".82"/>
<circle cx="73.1" cy="141.3" r=".82"/>
<circle cx="73.1" cy="151.3" r=".82"/>
<circle cx="121.5" cy="141.3" r="1.1"/>
<circle cx="121.5" cy="151.3" r="1.1"/>
<circle cx="130" cy="141.3" r="1.06"/>
<circle cx="152.9" cy="155.3" r="1.05"/>
<circle cx="198" cy="156.9" r="1.04"/>
<circle cx="225.9" cy="141.3" r="1.05"/>
<circle cx="121.5" cy="171.3" r="1.1"/>
<circle cx="121.5" cy="161.3" r="1.1"/>
<circle cx="175.9" cy="169.3" r="1.05"/>
<circle cx="73.1" cy="191" r=".83"/>
<circle cx="73.1" cy="194.8" r=".82"/>
<circle cx="128" cy="224.5" r=".82"/>
<circle cx="133" cy="224.5" r=".83"/>
<circle cx="138" cy="224.5" r=".82"/>
<circle cx="143" cy="224.5" r=".82"/>
<circle cx="148" cy="224.5" r=".82"/>
<circle cx="153" cy="224.5" r=".82"/>
<circle cx="158" cy="224.5" r=".82"/>
<circle cx="210.9" cy="224.5" r=".82"/>
<circle cx="215.9" cy="224.5" r=".82"/>
<circle cx="220.9" cy="224.5" r=".82"/>
<circle cx="225.9" cy="224.5" r=".82"/>
<circle cx="230.9" cy="224.5" r=".82"/>
<circle cx="146.3" cy="248.6" r="1.73"/>
</g>
<path d="M321.5 264v10M328 264v10M334.5 264v10M341 283v9" fill="none" stroke="#0a0605" stroke-width=".3"/>
<g fill="#000">
<path d="M170.5 112.7l4.1 .5-4.1 .6zM68.1 145.8l4 .5-4 .5z"/>
<path d="M93.7 45.4h1l-.5 4.1zM94.2 51l.5 4.1h-1z"/>
<path d="M130.8 45.5l-2.2 3.4 3-2.8zM67.6 213l4 .5-4 .5zM74.6 213.5l4.1-.5v1zM69 191.9l4.1 .5-4.1 .5zM74.6 192.4l4.1-.5v1zM76.2 84l-2.5 3.2 3.2-2.5zM128.4 225.2l1.6 3.8 .9-.5z"/>
<path d="M94.4 104.8l.5 4.1h-1zM93.9 173.7h1l-.5 4.1z"/>
<path d="M120 213.1l4.1-.6v1.1zM231.8 212.5l4.1 .6-4.1 .5z"/>
<path d="M111.5 224.5l.6 4.1h-1zM111.1 218.9h1l-.6 4.1z"/>
</g>
<g font-size="6.3">
<text x="149.1" y="26">12 x M4 - 6H</text>
<text x="188.6" y="26">8</text>
<text x="159.1" y="32.5">3.30</text>
<text x="177.8" y="32.5">10.10</text>
<text x="93" y="45" transform="rotate(-90 93 45)">3</text>
<text x="87.3" y="74.3">4 x M4 - 6H</text>
<text x="124.6" y="74.3">8</text>
<text x="96.2" y="80.8">3.30</text>
<text x="114.9" y="80.8">10.10</text>
<text x="137.6" y="112">8 x MM5 完全贯穿</text>
<text x="93.2" y="142.1" transform="rotate(-90 93.2 142.1)">146</text>
<text x="36.6" y="145">7 x M4</text>
<text x="55.5" y="145">10.10</text>
<text x="93.1" y="191.2">3</text>
<text x="72.1" y="212.3">6</text>
<text x="181.6" y="211.8">231.68</text>
<text x="110.3" y="224" transform="rotate(-90 110.3 224)">3</text>
<text x="141.4" y="243.9">12 x M4 - 6H</text>
<text x="180.8" y="243.9">8</text>
<text x="151.4" y="250.5">3.30</text>
<text x="170.1" y="250.5">10.10</text>
</g>
<g font-size="4.4">
<text x="34.2" y="4.1">1</text>
<text x="94.2" y="4.1">2</text>
<text x="144.2" y="4.1">3</text>
<text x="194.2" y="4.1">4</text>
<text x="244.2" y="4.1">5</text>
<text x="294.2" y="4.1">6</text>
<text x="344.2" y="4.1">7</text>
<text x="394.2" y="4.1">8</text>
<text x="11.7" y="25.9">A</text>
<text x="416.7" y="25.9">A</text>
<text x="11.7" y="75.1">B</text>
<text x="416.7" y="75.1">B</text>
<text x="11.7" y="125.1">C</text>
<text x="416.7" y="125.1">C</text>
<text x="11.7" y="175.1">D</text>
<text x="416.7" y="175.1">D</text>
<text x="4" y="192">零 件 代 号</text>
<text x="2.5" y="205.1">借(通)用件登记</text>
<text x="9.5" y="218.1">描图</text>
<text x="416.7" y="225.1">E</text>
<text x="9.5" y="231.1">描校</text>
<text x="5" y="244.2">旧底图总号</text>
<text x="332.8" y="246.2">7075-T6 (SN)</text>
<text x="6.5" y="257.2">底图总号</text>
<text x="236.9" y="261.9">标记</text>
<text x="247.1" y="261.9">处数</text>
<text x="259.9" y="261.9">分区</text>
<text x="271.5" y="261.9">更改文件号</text>
<text x="290.4" y="261.9">签名</text>
<text x="301.5" y="261.9">年 月 日</text>
<text x="319.5" y="260.6">阶 段 标 记</text>
<text x="344" y="260.6">重量</text>
<text x="356.1" y="260.6">比例</text>
<text x="238.3" y="268.9">设计</text>
<text x="276.9" y="268.9">标准化</text>
<text x="381.5" y="264.8">胸腔前后夹板</text>
<text x="9.4" y="270.1">签字</text>
<text x="343.2" y="270.7">0.453</text>
<text x="356.8" y="270.7">1:2</text>
<text x="416.8" y="274.4">F</text>
<text x="238.3" y="276.1">校核</text>
<text x="278.4" y="276">工艺</text>
<text x="381.5" y="279.6">“图样代号”</text>
<text x="9.4" y="283.2">日期</text>
<text x="234.9" y="283.3">主管设计</text>
<text x="278.4" y="283.3">审核</text>
<text x="278.4" y="290.2">批准</text>
<text x="317.1" y="289.4">共 张</text>
<text x="321.1" y="289.4">1</text>
<text x="330.3" y="289.4">第 张</text>
<text x="334.5" y="289.4">1</text>
<text x="342.1" y="289.4">版本</text>
<text x="34.2" y="296.2">1</text>
<text x="94.2" y="296.2">2</text>
<text x="144.2" y="296.2">3</text>
<text x="194.2" y="296.2">4</text>
<text x="244.2" y="296.2">5</text>
<text x="294.2" y="296.2">6</text>
<text x="344.2" y="296.2">7</text>
<text x="394.2" y="296.2">8</text>
</g>
<text font-size="4.4" fill="#0a0605" x="366.6" y="289.4">替代</text>
<g font-size="4.1" fill="#0a0605">
<text x="57.3" y="8" transform="rotate(-180 57.3 8)">”</text>
<text x="65.3" y="8" transform="rotate(-180 65.3 8)">“</text>
</g>
</svg>
